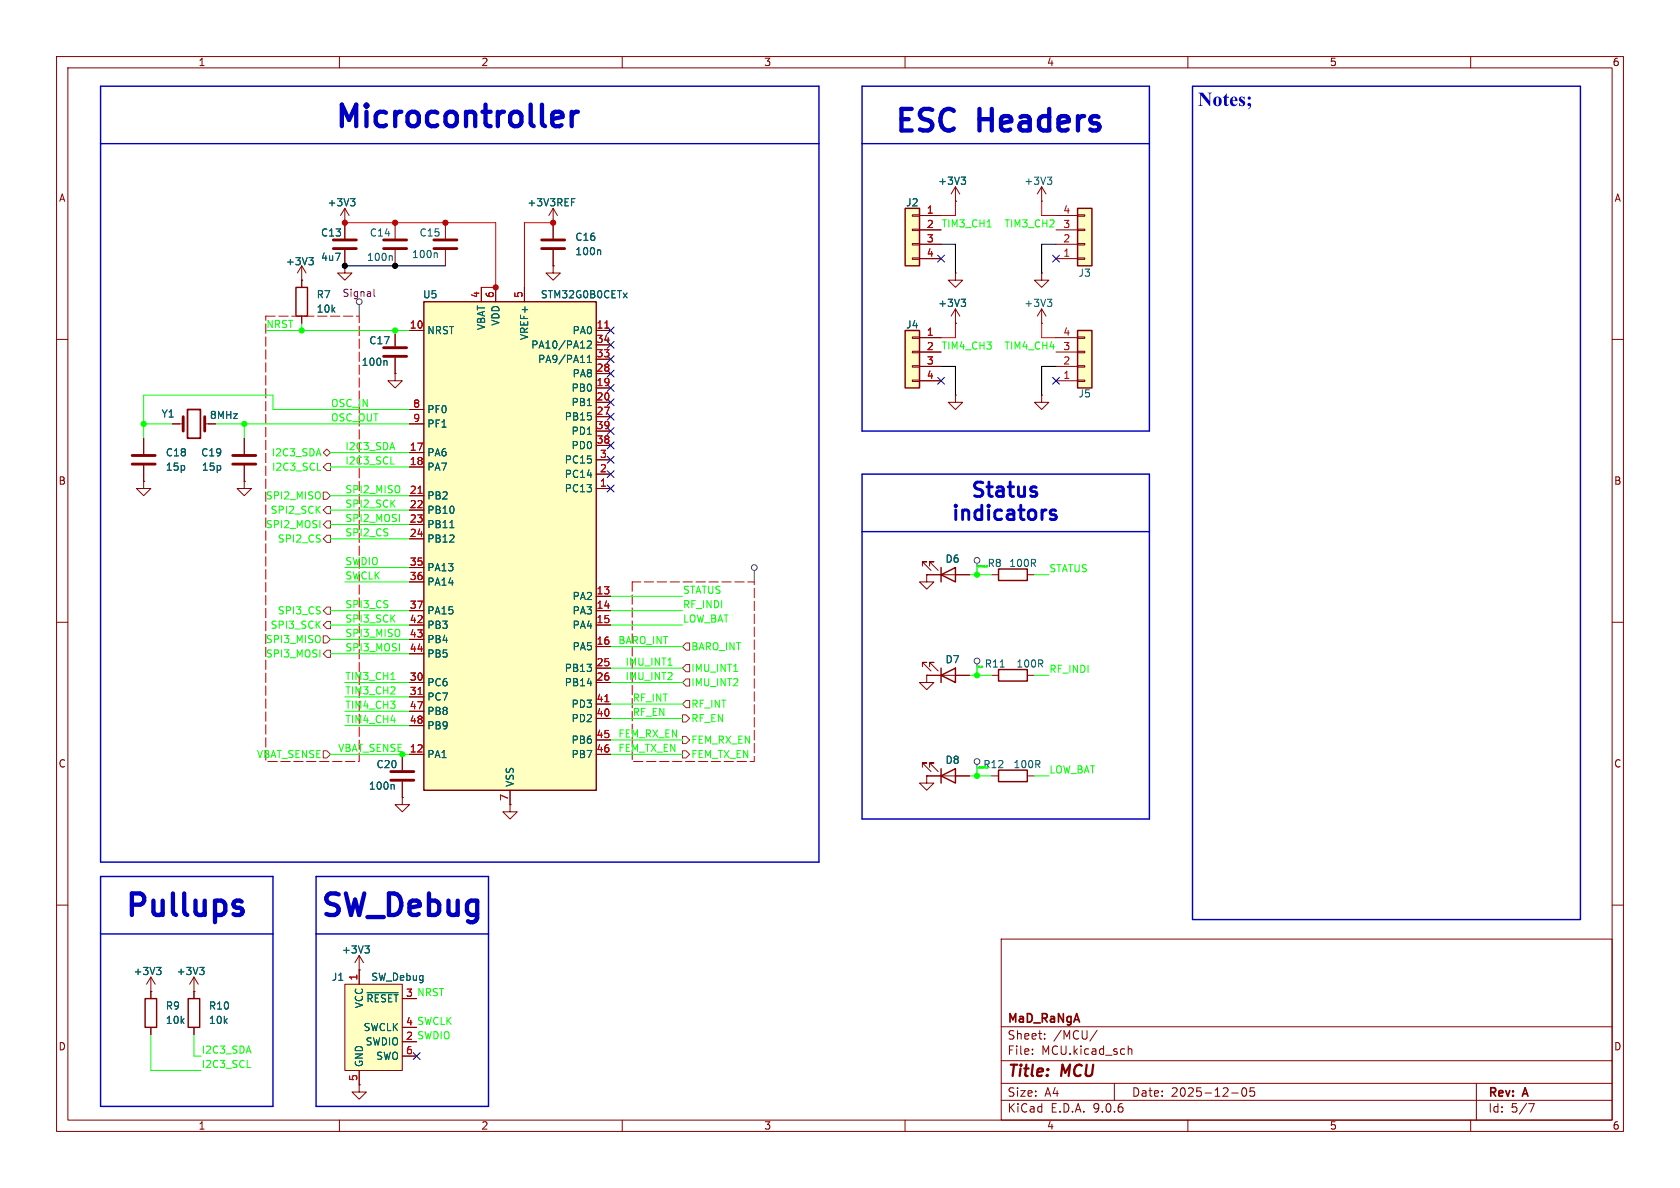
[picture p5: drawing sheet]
<svg xmlns="http://www.w3.org/2000/svg" width="297mm" height="210mm" viewBox="0 0 297 210" stroke-linecap="round" stroke-linejoin="round" font-family="sans-serif">
<g fill="none" stroke="#840000" stroke-width=".18">
<path d="M10 10h277v190h-277zM12 12h273v186h-273zM60 10v2M110 10v2M160 10v2M210 10v2M260 10v2M10 60h2M285 60h2M10 110h2M285 110h2M10 160h2"/>
<path d="M177 166h108v32h-108zM285 160h2M60 198v2M110 198v2M160 198v2M177 194.5h108M177 191.5h108M177 187.5h108M177 181.5h108M182.5 186.3v.1M182.5 185.5v.1M184.7 183.6v.1"/>
<path d="M184.7 182.8v.1M194 182.1l-1.3 2M197 191.5v3M199.5 184.9v1.5M199.5 185.5l.2-.1 .3 .1 .1 .9M210 198v2M217.7 193.2h1.2M219.7 192.4l.2-.1a.81 .81 0 0 1 .6 .6 .81 .81 0 0 1-.3 .8l-.2 .1a.81 .81 0 0 1-.3-1.4zM221.7 192.3h-.7v.7l.2-.1h.5l.1 .3-.1 .5-.2 .1-.5-.1M260 198v2M261 191.5v6.5M270.2 195.1h1l-.6 1.5"/>
</g>
<path d="M210.8 15.2h68.6v147.4h-68.6z" fill="#fff"/>
<g fill="none" stroke="#840000" stroke-width=".18">
<path d="M184.1 57.2h.1M184.1 54.6l-.7 1.3M184.1 54.6l.8 1.3M184.1 54.6v2.6M43.2 77.5v2.8M43.2 82.3v2.8M71.1 133.4v2.7M71.1 138.2v2.8M163.8 137.2v1.2h1.3l-1.3 1.3-1.2-1.3h1.2M163.8 137.2h.1M71.1 141v1.2h1.3l-1.3 1.3-1.3-1.3h1.3M71.1 141h.1"/>
<path d="M26.7 175.3h.1M26.7 172.7l-.8 1.3M26.7 172.7l.7 1.3M26.7 172.7v2.6"/>
</g>
<path d="M185.2 52.9h.7l-.4 .5M185.7 53.4l.2 .2v.3l-.2 .3M69.5 138.7l.2 .2v.6M27.7 171h.8l-.5 .5M28.2 171.5l.3 .2v.3l-.3 .3" fill="none" stroke="#006464" stroke-width=".18"/>
<path d="M41.1 80.5h4.1M41.1 82h4.1M69.1 136.4h4.1M69.1 137.9h4.1" fill="none" stroke="#840000" stroke-width=".51"/>
<path d="M74.9 53.3h30.5v86.4h-30.5z" fill="#ffffc2"/>
<path d="M74.9 53.3h30.5v86.4h-30.5z" fill="none" stroke="#840000" stroke-width=".25"/>
<g fill="none" stroke="#840000" stroke-width=".18">
<path d="M168.9 35.6h.1M168.9 33v2.6M168.9 33l-.8 1.3M168.9 33l.8 1.3M72.4 58.4h2.5M85.1 50.8v2.5M87.6 50.8v2.5M92.7 50.8v2.5M105.4 58.4h2.5M168.9 57.2h.1M168.9 54.6l-.8 1.3M168.9 54.6l.8 1.3"/>
<path d="M168.9 54.6v2.6M72.4 72.4h2.5M72.4 74.9h2.5M105.4 61h2.5M105.4 63.5h2.5M105.4 66h2.5M105.4 68.6h2.5M105.4 71.1h2.5M105.4 73.7h2.5M105.4 76.2h2.5M105.4 78.7h2.5M72.4 80h2.5"/>
<path d="M72.4 82.6h2.5M72.4 87.6h2.5M72.4 90.2h2.5M72.4 92.7h2.5M72.4 95.3h2.5M105.4 81.3h2.5M105.4 83.8h2.5M105.4 86.4h2.5M72.4 100.3h2.5M72.4 102.9h2.5M72.4 108h2.5M72.4 110.5h2.5"/>
<path d="M72.4 113h2.5M72.4 115.6h2.5M105.4 108h2.5M105.4 110.5h2.5M105.4 105.4h2.5M105.4 114.3h2.5M105.4 118.1h2.5M72.4 120.7h2.5M72.4 123.2h2.5M72.4 125.7h2.5M72.4 128.3h2.5M72.4 133.4h2.5"/>
<path d="M90.2 139.7v2.5M105.4 120.7h2.5M105.4 133.4h2.5M105.4 124.5h2.5M105.4 127h2.5M105.4 130.8h2.5"/>
</g>
<path d="M106.9 58h.7M73.9 87.2h.7M73.9 122.8h.7M106.9 124h.7" fill="none" stroke="#a90000" stroke-width=".18"/>
<path d="M169.9 31.3h.8l-.4 .5M170.5 31.8l.2 .2v.3l-.2 .3M110.2 51.8l.7 .8M110.9 51.8l-.7 .8M169.9 52.9h.8l-.4 .5M170.5 53.4l.2 .2v.3l-.2 .3M103.8 60.4l.5-.1 .3 .3-.8 .9h.8M103.8 64.1h.8M103.8 63.2l.4-.4v1.3M79.5 93.3h.8" fill="none" stroke="#006464" stroke-width=".18"/>
<path d="M160 58.4h2.6v10.2h-2.6z" fill="#ffffc2"/>
<path d="M160 58.4h2.6v10.2h-2.6z" fill="none" stroke="#840000" stroke-width=".25"/>
<path d="M161.3 59.6h1.3v.2h-1.3zM162.6 59.7h3.8M161.3 62.1h1.3v.3h-1.3zM161.3 64.6h1.3v.3h-1.3zM161.3 67.2h1.3v.2h-1.3zM162.6 62.2h3.8M162.6 64.8h3.8M162.6 67.3h3.8" fill="none" stroke="#840000" stroke-width=".18"/>
<path d="M160 36.8h2.6v10.2h-2.6z" fill="#ffffc2"/>
<path d="M160 36.8h2.6v10.2h-2.6zM166.4 119.4l2.5-1.3v2.6zM166.4 118.1v2.6M176.5 118.4h5.1v2h-5.1zM176.5 100.6h5.1v2h-5.1zM176.5 136.1h5.1v2.1h-5.1z" fill="none" stroke="#840000" stroke-width=".25"/>
<g fill="none" stroke="#840000" stroke-width=".18">
<path d="M161.3 38h1.3v.2h-1.3zM162.6 38.1h3.8M184.1 35.6h.1M184.1 33l-.7 1.3M184.1 33l.8 1.3M184.1 33v2.6M161.3 40.5h1.3v.3h-1.3zM161.3 43.1h1.3v.2h-1.3zM161.3 45.6h1.3v.2h-1.3zM162.6 40.6h3.8M162.6 43.2h3.8M162.6 45.7h3.8"/>
<path d="M25.4 77.5v2.8M30.5 74.9h1.9M36.2 74.9h1.9M168.9 69.9v1.2h1.3l-1.3 1.3-1.3-1.3h1.3M168.9 69.9h.1M25.4 85.1v1.3h1.3l-1.3 1.2-1.3-1.2h1.3M25.4 85.1h.1M25.4 82.3v2.8M163.1 117.9v-.8h.7h-.7l1.5 1.5M163.8 101.6v1.3h1.3l-1.3 1.2-1.2-1.2h1.2M163.8 101.6h.1M163.8 119.4h7.6"/>
<path d="M164.3 117.9v-.8h.8h-.8l1.6 1.5M175.3 119.4h1.2M175.3 101.6h1.2M181.6 119.4h1.3M181.6 101.6h1.3M175.3 137.2h1.2M181.6 137.2h1.3M90.2 142.2v1.3h1.2l-1.2 1.3-1.3-1.3h1.3M90.2 142.2h.1"/>
</g>
<path d="M32.4 73.7v2.5M36.2 73.7v2.5M23.4 80.5h4M23.4 82h4" fill="none" stroke="#840000" stroke-width=".51"/>
<path d="M33.1 72.4h2.3v5.1h-2.3z" fill="none" stroke="#840000" stroke-width=".3"/>
<path d="M185.2 31.3h.7l-.4 .5M185.7 31.8l.2 .2v.3l-.2 .3M176.8 117.9h.7" fill="none" stroke="#006464" stroke-width=".18"/>
<path d="M190.5 36.8h2.5v10.2h-2.5z" fill="#ffffc2"/>
<path d="M190.5 36.8h2.5v10.2h-2.5z" fill="none" stroke="#840000" stroke-width=".25"/>
<g fill="none" stroke="#840000" stroke-width=".18">
<path d="M186.7 38.1h3.8M190.5 38h1.3v.2h-1.3zM186.7 45.7h3.8M186.7 43.2h3.8M186.7 40.6h3.8M190.5 45.6h1.3v.2h-1.3zM190.5 43.1h1.3v.2h-1.3zM190.5 40.5h1.3v.3h-1.3zM63.5 171.5h.1M63.5 168.9l-.8 1.3M63.5 168.9l.8 1.3M63.5 168.9v2.6"/>
<path d="M63.5 191.8v1.2h1.3l-1.3 1.3-1.3-1.3h1.3M63.5 191.8h.1"/>
</g>
<path d="M64.5 167.2h.8l-.4 .5M65 167.7l.3 .2v.3l-.3 .3" fill="none" stroke="#006464" stroke-width=".18"/>
<path d="M61 174h10.1v15.2h-10.1z" fill="#ffffc2"/>
<path d="M168.9 48.3v1.2h1.3l-1.3 1.3-1.3-1.3h1.3M168.9 48.3h.1M184.1 48.3v1.2h1.3l-1.3 1.3-1.2-1.3h1.2M184.1 48.3h.1M61 174h10.1v15.2h-10.1zM63.5 171.5v2.5M71.1 176.5h2.6M63.5 189.2v2.6M71.1 186.7h2.6" fill="none" stroke="#840000" stroke-width=".18"/>
<path d="M64.9 175.5h5.5" fill="none" stroke="#006464" stroke-width=".18"/>
<path d="M190.5 58.4h2.5v10.2h-2.5z" fill="#ffffc2"/>
<path d="M52.3 50.8h2.1v5.1h-2.1zM190.5 58.4h2.5v10.2h-2.5zM166.4 101.6l2.5-1.3v2.6zM166.4 100.3v2.6M166.4 137.2l2.5-1.3v2.5zM166.4 135.9v2.5M25.7 176.5h2v5.1h-2zM33.3 176.5h2v5.1h-2z" fill="none" stroke="#840000" stroke-width=".25"/>
<g fill="none" stroke="#840000" stroke-width=".18">
<path d="M61 39.4h.1M61 36.8v5.4M61 36.8l-.8 1.3M61 36.8l.7 1.3M69.8 39.4v2.8M78.7 39.4v2.8M97.8 39.4h.1M97.8 36.8v5.4M97.8 36.8l-.8 1.3M97.8 36.8l.8 1.3M162.6 38.1h3.8M168.9 35.6h.1"/>
<path d="M53.3 49.5h.1M53.3 47l-.7 1.3M53.3 47l.8 1.3M53.3 47v3.8M53.3 55.9v1.3M61 47v1.3h1.2l-1.2 1.2-1.3-1.2h1.3M61 47h.1M61 44.2v2.8M69.8 44.2v2.8M69.8 58.4v2.8M72.4 58.4h2.5M78.7 44.2v2.8"/>
<path d="M85.1 50.8v2.5M87.6 50.8v2.5M92.7 50.8v2.5M97.8 47v1.3h1.3l-1.3 1.2-1.3-1.2h1.3M97.8 47h.1M97.8 44.2v2.8M105.4 58.4h2.5M162.6 59.7h3.8M162.6 40.6h3.8M162.6 43.2h3.8M162.6 45.7h3.8M168.9 57.2h.1"/>
<path d="M186.7 59.7h3.8M190.5 59.6h1.3v.2h-1.3zM25.4 77.5v2.8M30.5 74.9h1.2M36.8 74.9h1.3M43.2 77.5v2.8M69.8 66v1.3h1.3l-1.3 1.3-1.2-1.3h1.2M69.8 66h.1M69.8 63.2v2.8M72.4 74.9h2.5M72.4 72.4h2.5M105.4 61h2.5"/>
<path d="M105.4 63.5h2.5M105.4 66h2.5M105.4 68.6h2.5M105.4 71.1h2.5M105.4 73.7h2.5M105.4 76.2h2.5M105.4 78.7h2.5M162.6 67.3h3.8M162.6 64.8h3.8M162.6 62.2h3.8M184.1 69.9v1.2h1.3l-1.3 1.3-1.2-1.3h1.2M184.1 69.9h.1"/>
<path d="M186.7 67.3h3.8M186.7 64.8h3.8M186.7 62.2h3.8M190.5 67.2h1.3v.2h-1.3zM190.5 64.6h1.3v.3h-1.3zM190.5 62.1h1.3v.3h-1.3zM25.4 85.1h.1M25.4 82.3v2.8M43.2 85.1v1.3h1.2l-1.2 1.2-1.3-1.2h1.3M43.2 85.1h.1M43.2 82.3v2.8M72.4 80h2.5"/>
<path d="M72.4 82.6h2.5M72.4 87.6h2.5M72.4 90.2h2.5M72.4 92.7h2.5M72.4 95.3h2.5M105.4 81.3h2.5M105.4 83.8h2.5M105.4 86.4h2.5M72.4 100.3h2.5M72.4 102.9h2.5M72.4 108h2.5M72.4 110.5h2.5"/>
<path d="M72.4 113h2.5M72.4 115.6h2.5M105.4 108h2.5M105.4 110.5h2.5M105.4 105.4h2.5M105.4 114.3h2.5M105.4 118.1h2.5M163.1 100.1v-.8h.7h-.7l1.5 1.5M163.8 119.4v1.3h1.3l-1.3 1.2-1.2-1.2h1.2M163.8 119.4h.1M163.8 101.6h.1M163.8 101.6h7.6"/>
<path d="M163.8 119.4h2.6M164.3 100.1v-.8h.8h-.8l1.6 1.5M168.9 119.4h2.5M71.1 133.4v2.7M71.1 138.2v2.8M72.4 120.7h2.5M72.4 123.2h2.5M72.4 125.7h2.5M72.4 128.3h2.5M72.4 133.4h2.5M90.2 139.7v2.5M105.4 120.7h2.5"/>
<path d="M105.4 133.4h2.5M105.4 124.5h2.5M105.4 127h2.5M105.4 130.8h2.5M163.1 135.6v-.7h.7h-.7l1.5 1.5M163.8 137.2h.1M163.8 137.2h7.6M164.3 135.6v-.7h.8h-.8l1.6 1.5M71.1 141h.1M90.2 142.2h.1M26.7 175.3h.1M26.7 175.3v1.2"/>
<path d="M34.3 175.3h.1M34.3 172.7l-.8 1.3M34.3 172.7l.8 1.3M34.3 172.7v3.8M63.5 171.5h.1M63.5 171.5v2.5M71.1 176.5h2.6M26.7 181.6v1.3M34.3 181.6v1.3M63.5 191.8h.1M63.5 189.2v2.6M71.1 186.7h2.6"/>
</g>
<g fill="none" stroke="#006464" stroke-width=".18">
<path d="M62 35.1h.8l-.5 .5M62.5 35.6l.3 .2v.4l-.3 .2M101 35.1h.6M101 35.7h.5M169.9 31.3h.8l-.4 .5M170.5 31.8l.2 .2v.3l-.2 .3M54.6 45.5h.8l-.4 .5M55.1 46l.3 .3v.3l-.3 .2M69.2 45.2l.2 .2v.6M77.1 44.7l.2 .2v.6M106 44.2l.2 .2v.6M110.2 51.8l.7 .8"/>
<path d="M110.9 51.8l-.7 .8M169.9 52.9h.8l-.4 .5M170.5 53.4l.2 .2v.3l-.2 .3M68.2 63.7l.2 .2v.7M103.8 60.4l.5-.1 .3 .3-.8 .9h.8M103.8 64.1h.8M103.8 63.2l.4-.4v1.3M79.5 93.3h.8M69.5 138.7l.2 .2v.6M27.7 171h.8l-.5 .5M28.2 171.5l.3 .2v.3l-.3 .3M35.3 171h.8l-.4 .5"/>
<path d="M35.8 171.5l.3 .2v.3l-.3 .3M64.5 167.2h.8l-.4 .5M64.9 175.5h5.5M65 167.7l.3 .2v.3l-.3 .3"/>
</g>
<path d="M58.9 42.4h4.1M58.9 43.9h4.1M67.8 42.4h4.1M67.8 43.9h4.1M76.7 42.4h4.1M76.7 43.9h4.1M95.8 42.4h4M95.8 43.9h4M67.8 61.5h4.1M67.8 63h4.1" fill="none" stroke="#840000" stroke-width=".51"/>
<g fill="none" stroke="#484848" stroke-width=".18">
<path d="M63.5 53.8v2.1M172.7 99.6v2M133.3 100.8v2.1M172.7 117.3v2.1M172.7 135.1v2.1"/>
<circle cx="63.5" cy="53.3" r=".51"/>
<circle cx="172.7" cy="99.1" r=".51"/>
<circle cx="133.4" cy="100.3" r=".51"/>
<circle cx="172.7" cy="116.8" r=".51"/>
<circle cx="172.7" cy="134.6" r=".51"/>
</g>
<path d="M66.1 51.1v1.1l.2 .2" fill="none" stroke="#840084" stroke-width=".18"/>
<path d="M47 55.9h16.5v78.7h-16.5v-78.7M111.8 102.9v31.7h21.5v-31.7h-21.5" fill="none" stroke="#f00" stroke-width=".18" stroke-dasharray="1.7 .6"/>
<g fill="none" stroke="#725600" stroke-width=".18">
<path d="M57.1 87h.7l.6 .6-.6 .7h-.7zM57.1 92.7l.7-.6h.6v1.2h-.6zM57.1 80l.7-.6 .6 .6-.6 .6zM57.8 94.6h.6v1.3h-.6l-.7-.6zM57.8 89.5h.6v1.3h-.6l-.7-.6zM57.8 81.9h.6v1.3h-.6l-.7-.6zM57.1 115.6l.7-.7h.6v1.3h-.6zM57.1 112.4h.7l.6 .6-.6 .7h-.7zM57.8 107.3h.6v1.3h-.6l-.7-.6zM57.8 109.9h.6v1.2h-.6l-.7-.6zM120.6 114.3l.7-.6h.6v1.2h-.6zM121.3 117.5h.6v1.2h-.6l-.7-.6z"/>
<path d="M57.1 132.7h.7l.6 .7-.6 .6h-.7zM120.6 132.7h.7l.6 .7-.6 .6h-.7zM120.6 126.4h.7l.6 .6-.6 .6h-.7zM120.6 130.2h.7l.6 .6-.6 .6h-.7zM121.3 120h.6v1.3h-.6l-.7-.6zM121.3 123.8h.6v1.3h-.6l-.7-.6z"/>
</g>
<g fill="none" stroke="#0f0" stroke-width=".18">
<path d="M47 58.4h25.4M53.3 57.2v1.2M174.5 40.1h.7M25.4 74.9h5.1M38.1 74.9h34.3M43.2 74.9v2.6M72.4 72.4h-24.1v-2.5h-22.9v7.6M56.1 83.1h.6M58.4 82.6h14M58.4 87.6h14M58.4 80h14M58.4 90.2h14"/>
<path d="M58.4 95.3h14M58.4 92.7h14M69.1 82h.6M58.4 108h14M58.4 110.5h14M58.4 115.6h14M58.4 113h14M61 102.9h11.4M61 100.3h11.4M107.9 108h12.7M107.9 110.5h12.7M107.9 114.3h12.7"/>
<path d="M107.9 118.1h12.7M107.9 105.4h12.7M171.4 101.6h3.9M171.4 119.4h3.9M172.7 100.3v1.3M172.7 118.1v1.3M182.9 101.6h2.5M182.9 119.4h2.5M58.4 133.4h12.7M61 123.2h11.4M61 125.7h11.4M61 120.7h11.4"/>
<path d="M61 128.3h11.4M69.1 120.1h.7M107.9 120.7h12.7M107.9 124.5h12.7M107.9 133.4h12.7M107.9 130.8h12.7M107.9 127h12.7M171.4 137.2h3.9M172.7 135.9v1.3M182.9 137.2h2.5M26.7 182.9v6.3h8.9M34.3 182.9v3.8h1.3"/>
<path d="M43.7 188.7h.6"/>
</g>
<path d="M17.8 15.2h127v137.2h-127zM152.4 15.2h50.8v61h-50.8zM210.8 15.2h68.6v147.4h-68.6zM17.8 25.4h127M152.4 25.4h50.8M152.4 83.8h50.8v61h-50.8zM152.4 94h50.8M17.8 154.9h30.5v40.7h-30.5zM55.9 154.9h30.5v40.7h-30.5zM17.8 165.1h30.5M55.9 165.1h30.5" fill="none" stroke="#0000c2" stroke-width=".25"/>
<path d="M61 47h17.7M166.4 43.2h2.5v5.1M186.7 43.2h-2.6v5.1M166.4 64.8h2.5v5.1M186.7 64.8h-2.6v5.1" fill="none" stroke="#000" stroke-width=".18"/>
<path d="M61 39.4h26.6v11.4h-2.5M97.8 39.4h-5.1v11.4M168.9 35.6v2.5h-2.5M184.1 35.6v2.5h2.6M168.9 57.2v2.5h-2.5M184.1 57.2v2.5h2.6" fill="none" stroke="#c20000" stroke-width=".18"/>
<g fill="none" stroke="#000084" stroke-width=".18">
<path d="M107.3 57.8l1.3 1.2M108.6 57.8l-1.3 1.2M165.8 45.1l1.2 1.2M167 45.1l-1.2 1.2M186.1 45.1l1.2 1.2M187.3 45.1l-1.2 1.2M107.3 62.9l1.3 1.2M107.3 65.4l1.3 1.2M107.3 68l1.3 1.2M107.3 73.1l1.3 1.2M107.3 70.5l1.3 1.2M107.3 60.4l1.3 1.2"/>
<path d="M107.3 75.6l1.3 1.2M107.3 78.1l1.3 1.2M108.6 62.9l-1.3 1.2M108.6 65.4l-1.3 1.2M108.6 68l-1.3 1.2M108.6 73.1l-1.3 1.2M108.6 70.5l-1.3 1.2M108.6 60.4l-1.3 1.2M108.6 75.6l-1.3 1.2M108.6 78.1l-1.3 1.2M165.8 66.7l1.2 1.2M167 66.7l-1.2 1.2"/>
<path d="M186.1 66.7l1.2 1.2M187.3 66.7l-1.2 1.2M107.3 85.8l1.3 1.2M107.3 80.7l1.3 1.2M107.3 83.2l1.3 1.2M108.6 85.8l-1.3 1.2M108.6 80.7l-1.3 1.2M108.6 83.2l-1.3 1.2M73.1 186.1l1.2 1.2M74.3 186.1l-1.2 1.2"/>
</g>
<path d="M183.2 87l.1 .3-.1 .3M185.8 90.9l.8 .2 .2 .4-.4 .3-.7-.1M185.8 90.3l.2-.2 .6 .2" fill="none" stroke="#0000c2" stroke-width=".51"/>
<path d="M98.9 19.8l.4 .1 .1 .8-1.8 .3M101.1 19.8v2.5M102.2 19.8a.97 .97 0 0 0-1.1 .7M99.3 22.1l-.4 .2M42.4 159.2l.3 .2M42.4 160.5l.3 .2 .2 .3-.2 .6-.3 .1" fill="none" stroke="#0000c2" stroke-width=".76"/>
<path d="M106.9 58h.7M73.9 87.2h.7M73.9 122.8h.7M106.9 124h.7" fill="none" stroke="#a90000" stroke-width=".18"/>
<g fill="#0f0" stroke="#0f0" stroke-width=".18">
<circle cx="43.2" cy="74.9" r=".46"/>
<circle cx="53.3" cy="58.4" r=".46"/>
<circle cx="69.8" cy="58.4" r=".46"/>
<circle cx="25.4" cy="74.9" r=".46"/>
<circle cx="172.7" cy="101.6" r=".46"/>
<circle cx="172.7" cy="119.4" r=".46"/>
<circle cx="172.7" cy="137.2" r=".46"/>
</g>
<g fill="#c20000" stroke="#c20000" stroke-width=".18">
<circle cx="69.8" cy="39.4" r=".46"/>
<circle cx="61" cy="39.4" r=".46"/>
<circle cx="78.7" cy="39.4" r=".46"/>
<circle cx="97.8" cy="39.4" r=".46"/>
<circle cx="87.6" cy="50.8" r=".46"/>
</g>
<g fill="#000" stroke="#000" stroke-width=".18">
<circle cx="61" cy="47" r=".46"/>
<circle cx="69.8" cy="47" r=".46"/>
</g>
<g font-size="5.3" fill="#0000c2">
<text x="58.8" y="23.6">Microcontroller</text>
<text x="157.7" y="24.4">ESC</text>
<text x="173" y="24.4">Headers</text>
<text x="21.6" y="163.1">Pullups</text>
<text x="56.2" y="163.1">SW_Debug</text>
</g>
<g font-size="3.5" fill="#0000c2">
<text x="211.8" y="20.1">Notes;</text>
<text x="171.3" y="88.6">Status</text>
<text x="167.9" y="92.7">indicators</text>
</g>
<g font-size="2.8" fill="#840000">
<text x="178" y="190.9">Title:</text>
<text x="187.7" y="190.9">MCU</text>
</g>
<g font-size="2.1" fill="#840000">
<text x="178" y="184">Sheet:</text>
<text x="178" y="181.2">MaD_RaNgA</text>
<text x="186.2" y="184">/MCU/</text>
<text x="178" y="186.7">File:</text>
<text x="184.1" y="186.7">MCU.kicad_sch</text>
<text x="178" y="196.9">KiCad</text>
<text x="178" y="194.1">Size:</text>
<text x="184.7" y="194.1">A4</text>
<text x="185.7" y="196.9">E.D.A.</text>
<text x="193.3" y="196.9">9.0.6</text>
<text x="200" y="194.1">Date:</text>
<text x="207" y="194.1">2025-12-05</text>
<text x="263" y="194.3">Rev:</text>
<text x="263" y="196.9">Id:</text>
<text x="267.1" y="196.9">5/7</text>
<text x="269.4" y="194.3">A</text>
</g>
<g font-size="1.8" fill="#840000">
<text x="35" y="11.9">1</text>
<text x="85" y="11.9">2</text>
<text x="135" y="11.9">3</text>
<text x="185" y="11.9">4</text>
<text x="235" y="11.9">5</text>
<text x="285" y="11.9">6</text>
<text x="10.3" y="35.9">A</text>
<text x="285.3" y="35.9">A</text>
<text x="10.3" y="85.9">B</text>
<text x="285.3" y="85.9">B</text>
<text x="10.3" y="135.9">C</text>
<text x="285.3" y="135.9">C</text>
<text x="10.3" y="185.9">D</text>
<text x="71.7" y="181.4">4 SWCLK</text>
<text x="71.7" y="183.9">2 SWDIO</text>
<text x="285.3" y="185.9">D</text>
<text x="35" y="199.9">1</text>
<text x="85" y="199.9">2</text>
<text x="135" y="199.9">3</text>
<text x="185" y="199.9">4</text>
<text x="235" y="199.9">5</text>
<text x="285" y="199.9">6</text>
</g>
<g font-size="1.8" fill="#006464">
<text x="165.8" y="32.9">+3V3</text>
<text x="181" y="32.9">+3V3</text>
<text x="57.8" y="36.7">+3V3</text>
<text x="93.1" y="36.7">+3V3REF</text>
<text x="160.1" y="36.7">J2</text>
<text x="50.4" y="47.1">+3V3</text>
<text x="56.7" y="42">C13</text>
<text x="56.7" y="46.3">4u7</text>
<text x="64.8" y="46.3">100n</text>
<text x="65.3" y="42">C14</text>
<text x="72.7" y="45.8">100n</text>
<text x="74.1" y="42">C15</text>
<text x="101.6" y="45.3">100n</text>
<text x="101.6" y="42.8">C16</text>
<text x="55.9" y="52.9">R7</text>
<text x="74.7" y="52.9">U5</text>
<text x="95.5" y="52.9">STM32G0B0CETx</text>
<text x="190.6" y="49.1">J3</text>
<text x="55.9" y="55.5">10k</text>
<text x="75.4" y="59.3">NRST</text>
<text x="86" y="58.5" transform="rotate(-90 86 58.5)">VBAT</text>
<text x="88.5" y="57.7" transform="rotate(-90 88.5 57.7)">VDD</text>
<text x="101.1" y="59.3">PA0</text>
<text x="160.1" y="58.3">J4</text>
<text x="165.8" y="54.5">+3V3</text>
<text x="181" y="54.5">+3V3</text>
<text x="63.8" y="64.9">100n</text>
<text x="65.2" y="61.1">C17</text>
<text x="93.6" y="60.2" transform="rotate(-90 93.6 60.2)">VREF+</text>
<text x="93.8" y="61.8">PA10/PA12</text>
<text x="95" y="64.4">PA9/PA11</text>
<text x="100.9" y="69.4">PB0</text>
<text x="100.9" y="72">PB1</text>
<text x="101.1" y="66.9">PA8</text>
<text x="190.6" y="70.5">J5</text>
<text x="28.5" y="74">Y1</text>
<text x="37" y="74.3">8MHz</text>
<text x="75.4" y="73.3">PF0</text>
<text x="75.4" y="75.8">PF1</text>
<text x="99.7" y="74.5">PB15</text>
<text x="100.9" y="77.1">PD1</text>
<text x="29.2" y="80.9">C18</text>
<text x="29.2" y="83.4">15p</text>
<text x="35.5" y="80.9">C19</text>
<text x="35.6" y="83.4">15p</text>
<text x="75.4" y="80.9">PA6</text>
<text x="75.4" y="83.4">PA7</text>
<text x="99.7" y="82.1">PC15</text>
<text x="100.9" y="79.6">PD0</text>
<text x="75.4" y="88.5">PB2</text>
<text x="99.7" y="84.7">PC14</text>
<text x="99.7" y="87.2">PC13</text>
<text x="75.4" y="91">PB10</text>
<text x="75.4" y="93.6">PB11</text>
<text x="75.4" y="96.1">PB12</text>
<text x="75.4" y="101.2">PA13</text>
<text x="167.1" y="99.7">D6</text>
<text x="174.5" y="100.4">R8</text>
<text x="178.3" y="100.4">100R</text>
<text x="75.4" y="103.7">PA14</text>
<text x="101.1" y="106.3">PA2</text>
<text x="75.4" y="108.8">PA15</text>
<text x="75.4" y="111.4">PB3</text>
<text x="75.4" y="113.9">PB4</text>
<text x="101.1" y="108.8">PA3</text>
<text x="101.1" y="111.4">PA4</text>
<text x="75.4" y="116.4">PB5</text>
<text x="99.7" y="119">PB13</text>
<text x="101.1" y="115.2">PA5</text>
<text x="167.1" y="117.4">D7</text>
<text x="174" y="118.2">R11</text>
<text x="179.6" y="118.2">100R</text>
<text x="75.4" y="121.5">PC6</text>
<text x="75.4" y="124.1">PC7</text>
<text x="99.7" y="121.5">PB14</text>
<text x="100.9" y="125.3">PD3</text>
<text x="75.4" y="126.6">PB8</text>
<text x="75.4" y="129.1">PB9</text>
<text x="100.9" y="127.9">PD2</text>
<text x="100.9" y="131.7">PB6</text>
<text x="66.5" y="136">C20</text>
<text x="75.4" y="134.2">PA1</text>
<text x="100.9" y="134.2">PB7</text>
<text x="167.1" y="135.2">D8</text>
<text x="173.7" y="136">R12</text>
<text x="179.1" y="136">100R</text>
<text x="65.1" y="139.8">100n</text>
<text x="91" y="139.2" transform="rotate(-90 91 139.2)">VSS</text>
<text x="23.5" y="172.6">+3V3</text>
<text x="31.1" y="172.6">+3V3</text>
<text x="58.6" y="173.6">J1</text>
<text x="60.4" y="168.8">+3V3</text>
<text x="65.5" y="173.6">SW_Debug</text>
<text x="29.2" y="178.7">R9</text>
<text x="36.8" y="178.7">R10</text>
<text x="64.4" y="178.3" transform="rotate(-90 64.4 178.3)">VCC</text>
<text x="64.7" y="177.4">~{RESET}</text>
<text x="29.2" y="181.2">10k</text>
<text x="36.8" y="181.2">10k</text>
<text x="64.2" y="182.5">SWCLK</text>
<text x="64.5" y="185">SWDIO</text>
<text x="64.4" y="188.7" transform="rotate(-90 64.4 188.7)">GND</text>
<text x="66.4" y="187.6">SWO</text>
</g>
<g font-size="1.8" fill="#a90000">
<text x="163.8" y="37.8">1</text>
<text x="163.8" y="40.4">2</text>
<text x="187.9" y="40.4">3</text>
<text x="187.9" y="37.8">4</text>
<text x="163.8" y="42.9">3</text>
<text x="163.8" y="45.5">4</text>
<text x="187.9" y="45.5">1</text>
<text x="187.9" y="42.9">2</text>
<text x="84.8" y="52.8" transform="rotate(-90 84.8 52.8)">4</text>
<text x="87.4" y="52.8" transform="rotate(-90 87.4 52.8)">6</text>
<text x="92.5" y="52.8" transform="rotate(-90 92.5 52.8)">5</text>
<text x="72.3" y="58.2">10</text>
<text x="105.4" y="58.2">11</text>
<text x="163.8" y="59.4">1</text>
<text x="187.9" y="59.4">4</text>
<text x="105.4" y="60.7">34</text>
<text x="105.4" y="63.2">33</text>
<text x="105.4" y="65.8">28</text>
<text x="163.8" y="62">2</text>
<text x="163.8" y="64.5">3</text>
<text x="187.9" y="64.5">2</text>
<text x="187.9" y="62">3</text>
<text x="105.4" y="68.3">19</text>
<text x="105.4" y="70.9">20</text>
<text x="163.8" y="67.1">4</text>
<text x="187.9" y="67.1">1</text>
<text x="73" y="72.1">8</text>
<text x="73" y="74.7">9</text>
<text x="105.4" y="73.4">27</text>
<text x="105.4" y="75.9">39</text>
<text x="72.3" y="79.8">17</text>
<text x="72.3" y="82.3">18</text>
<text x="105.4" y="78.5">38</text>
<text x="106" y="81">3</text>
<text x="106" y="83.6">2</text>
<text x="72.3" y="87.4">21</text>
<text x="72.3" y="89.9">22</text>
<text x="106" y="86.1">1</text>
<text x="72.3" y="92.5">23</text>
<text x="72.3" y="95">24</text>
<text x="72.3" y="100.1">35</text>
<text x="72.3" y="102.6">36</text>
<text x="72.3" y="107.7">37</text>
<text x="105.4" y="105.2">13</text>
<text x="105.4" y="107.7">14</text>
<text x="72.3" y="110.2">42</text>
<text x="72.3" y="112.8">43</text>
<text x="105.4" y="110.2">15</text>
<text x="72.3" y="115.3">44</text>
<text x="105.4" y="114">16</text>
<text x="105.4" y="117.9">25</text>
<text x="72.3" y="120.4">30</text>
<text x="72.3" y="122.9">31</text>
<text x="72.3" y="125.5">47</text>
<text x="105.4" y="120.4">26</text>
<text x="105.4" y="124.2">41</text>
<text x="72.3" y="128">48</text>
<text x="105.4" y="126.7">40</text>
<text x="105.4" y="130.6">45</text>
<text x="72.3" y="133.1">12</text>
<text x="105.4" y="133.1">46</text>
<text x="89.9" y="141.7" transform="rotate(-90 89.9 141.7)">7</text>
<text x="63.2" y="173.4" transform="rotate(-90 63.2 173.4)">1</text>
<text x="71.7" y="176.3">3</text>
<text x="71.7" y="181.4">4</text>
<text x="71.7" y="183.9">2</text>
<text x="63.2" y="191.2" transform="rotate(-90 63.2 191.2)">5</text>
<text x="71.7" y="186.4">6</text>
</g>
<g font-size="1.8" fill="#0f0">
<text x="166.4" y="40.3">TIM3_CH1</text>
<text x="177.5" y="40.3">TIM3_CH2</text>
<text x="47" y="58.1">NRST</text>
<text x="166.4" y="61.9">TIM4_CH3</text>
<text x="177.5" y="61.9">TIM4_CH4</text>
<text x="58.4" y="72">OSC_IN</text>
<text x="58.4" y="74.6">OSC_OUT</text>
<text x="47.9" y="80.9">I2C3_SDA</text>
<text x="48" y="83.4">I2C3_SCL</text>
<text x="61" y="82.2">I2C3_SCL</text>
<text x="61" y="79.7">I2C3_SDA</text>
<text x="46.9" y="88.5">SPI2_MISO</text>
<text x="61" y="89.8">SPI2_SCK</text>
<text x="61" y="87.3">SPI2_MISO</text>
<text x="46.9" y="93.6">SPI2_MOSI</text>
<text x="47.7" y="91">SPI2_SCK</text>
<text x="61" y="94.9">SPI2_CS</text>
<text x="61" y="92.4">SPI2_MOSI</text>
<text x="49" y="96.1">SPI2_CS</text>
<text x="61" y="100">SWDIO</text>
<text x="185.4" y="101.3">STATUS</text>
<text x="61" y="102.5">SWCLK</text>
<text x="61" y="107.6">SPI3_CS</text>
<text x="120.6" y="107.6">RF_INDI</text>
<text x="120.6" y="105.1">STATUS</text>
<text x="46.9" y="113.9">SPI3_MISO</text>
<text x="47.7" y="111.4">SPI3_SCK</text>
<text x="49" y="108.8">SPI3_CS</text>
<text x="61" y="110.1">SPI3_SCK</text>
<text x="61" y="112.7">SPI3_MISO</text>
<text x="109.2" y="114">BARO_INT</text>
<text x="120.6" y="110.1">LOW_BAT</text>
<text x="46.9" y="116.4">SPI3_MOSI</text>
<text x="61" y="115.2">SPI3_MOSI</text>
<text x="110.5" y="117.8">IMU_INT1</text>
<text x="122.1" y="119">IMU_INT1</text>
<text x="122.1" y="115.2">BARO_INT</text>
<text x="185.4" y="119">RF_INDI</text>
<text x="61" y="125.4">TIM4_CH3</text>
<text x="61" y="122.8">TIM3_CH2</text>
<text x="61" y="120.3">TIM3_CH1</text>
<text x="110.5" y="120.3">IMU_INT2</text>
<text x="111.8" y="124.1">RF_INT</text>
<text x="122.1" y="121.5">IMU_INT2</text>
<text x="122.1" y="125.3">RF_INT</text>
<text x="61" y="127.9">TIM4_CH4</text>
<text x="109.2" y="130.5">FEM_RX_EN</text>
<text x="111.8" y="126.7">RF_EN</text>
<text x="122.1" y="127.9">RF_EN</text>
<text x="122.1" y="131.7">FEM_RX_EN</text>
<text x="45.3" y="134.2">VBAT_SENSE</text>
<text x="59.7" y="133">VBAT_SENSE 12</text>
<text x="109.2" y="133">FEM_TX_EN</text>
<text x="122.1" y="134.2">FEM_TX_EN</text>
<text x="185.4" y="136.8">LOW_BAT</text>
<text x="71.7" y="176.3">3 NRST</text>
<text x="35.6" y="186.3">I2C3_SDA</text>
<text x="35.6" y="188.9">I2C3_SCL</text>
</g>
<text font-size="1.8" fill="#840084" x="60.5" y="52.7">Signal</text>
<g font-size=".4" fill="#0f0">
<text x="172.7" y="100.3">STATUS_D</text>
<text x="172.7" y="118">RF_D</text>
<text x="172.7" y="135.8">LOWBAT_D</text>
</g>
</svg>
